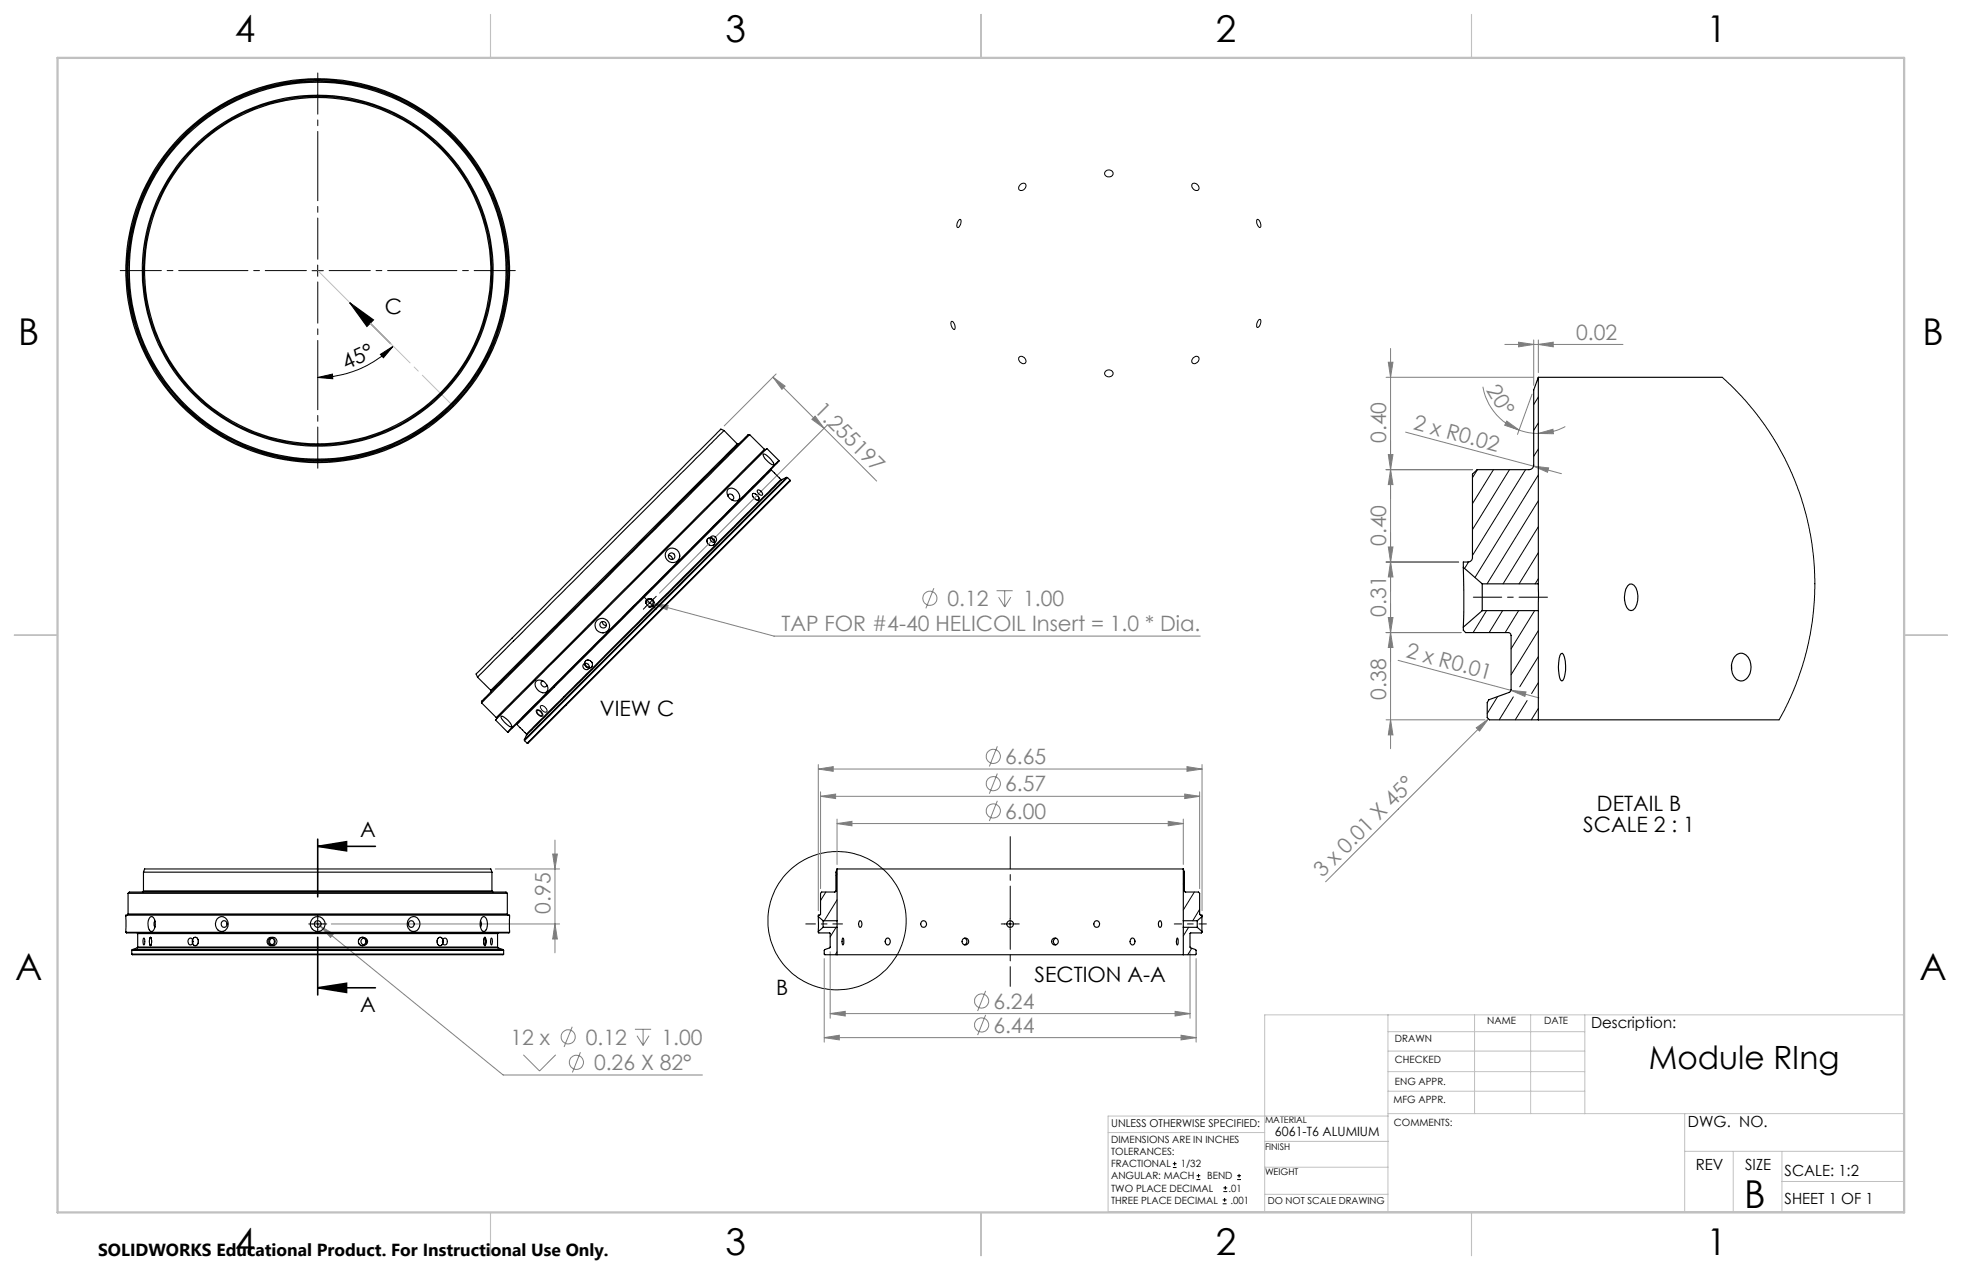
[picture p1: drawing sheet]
<svg xmlns="http://www.w3.org/2000/svg" width="432mm" height="279mm" viewBox="0 0 432 279" stroke-linecap="round" stroke-linejoin="round" font-family="sans-serif">
<g fill="none" stroke="#808080" stroke-width=".22">
<path d="M305.5 79.7h1.1l-.6 3.3zM306 76.7v88M331.2 75.8h26M334.2 75.3l3.3 .5-3.3 .5zM337.5 74.8v10M338.6 75.8l3.2-.5v1zM338.6 74.8v7.2M170.1 83l2.7 1.9-.7 .8zM170.1 83l11.3 11.2M170.8 82.3l-11.4 11.4M178.7 92.3l.7-.8 2 2.7zM181.4 94.2l11.5 11.6"/>
<path d="M182.1 93.5l-37 37M305 83h32.5M309.4 95.1l28.1 7.5M326.4 85.1a12.5 12.5 0 0 0 7.9 9.5M331.6 92.6l2.7 2-3.1-1zM334.3 94.6a11.8 11.8 0 0 0 4.3 .8M337.2 86.7l-3.2 8.9M338.6 95.4l3.2-1 .1 1zM344.5 93.8a12.6 12.6 0 0 1-5.9 1.6M305 103.3h19.1M305.5 100h1.1l-.6 3.3zM306 103.3l.6 3.3h-1.1z"/>
<path d="M337.5 102.6l3.3 .3-.2 1zM337.5 102.6l6.1 1.6M142.2 132.4l1.5 .4M143.7 132.8l3.3 .4-.2 1zM143.7 132.8l26.7 7.1h93.8M205.5 129.4l-1.7 4.4M219.3 130h3.6M219.8 131.4l1.3 2.1M221.1 130v3.5M222.5 131.4l-1.4 2.1M305 123.6h16M305 139.2h16.6"/>
<path d="M305.5 120.3h1.1l-.6 3.3zM305.5 135.9h1.1l-.6 3.3zM306 123.6l.6 3.3h-1.1zM306 139.2l.6 3.3h-1.1zM305 158.4h21.8M306 158.4l.6 3.3h-1.1zM307.7 145.3l24.8 6.6M327.6 158.2l-35.9 35.8M332.5 151.9l3.3 .3-.2 1zM332.5 151.9l6.2 1.6M180.1 169.2l3.3-.5v1zM180.1 168.2v32.1"/>
<path d="M180.1 169.2h84.4M180.6 175.2l3.3-.5v1zM180.6 174.2v21.3M180.6 175.2h83.4M219.5 176.2l-1.8 4.4M219.5 170.2l-1.8 4.4M219.5 164.2l-1.8 4.4M260.7 174.7l3.3 .5-3.3 .5zM261.2 168.7l3.3 .5-3.3 .5zM264 174.2v21.3M264.5 168.2v32.1M324.9 160.1l2.7-1.9-2 2.6z"/>
<path d="M109 191.2h14.2M121.6 187.9h1.1l-.6 3.3zM122.1 184.8v24.8M184.2 181.2l3.3-.5v1zM184.2 180.2v10M184.2 181.2h76.2M257.1 180.7l3.3 .5-3.3 .5zM260.4 180.2v10M69.4 202.8l1.1 1M70.5 203.8l2.9 1.7-.7 .7zM70.5 203.8l40.2 32.7h43.9M72.9 203.3h50.3"/>
<path d="M122.1 203.3l.6 3.3h-1.1zM181.4 210.9v18.4M182.7 209.4v14.6M216.9 218l-1.7 4.4M261.9 209.4v14.6M263.2 210.9v18.4M115.2 232.1l3.5 3.5 3.6-3.5M125.9 225.9l-1.8 4.4M127.7 231.5l-1.7 4.4M139.7 226.4h3.6M140.2 227.9l1.3 2.1M141.5 226.4v3.6"/>
<path d="M142.8 227.9l-1.3 2.1M181.4 228.3l3.3-.5v1zM181.4 228.3h81.8M182.7 223l3.3-.5v1zM182.7 223h79.2M216.9 223.3l-1.7 4.4M258.6 222.5l3.3 .5-3.3 .5zM259.9 227.8l3.3 .5-3.3 .5z"/>
<circle cx="204.6" cy="131.6" r="1.55"/>
<circle cx="218.6" cy="166.4" r="1.56"/>
<circle cx="218.6" cy="172.4" r="1.56"/>
<circle cx="218.6" cy="178.4" r="1.56"/>
<circle cx="125.1" cy="228.1" r="1.55"/>
<circle cx="126.9" cy="233.7" r="1.55"/>
<circle cx="216" cy="220.2" r="1.56"/>
<circle cx="216" cy="225.5" r="1.55"/>
</g>
<g fill="none" stroke="#000" stroke-width=".22">
<path d="M243.3 37.7a.86 .86 0 0 1 1.3-.2 .86 .86 0 0 1 0 1.3 .86 .86 0 0 1-1.1 0 .86 .86 0 0 1-.2-1.1zM68.7 59.5h2.5M69.9 58.3v2.5M211 48.5l.2-.2a1.05 1.05 0 0 1-.1 1.5v.1a.32 .32 0 0 1-.5 0 .32 .32 0 0 1 0-.4zM224.5 40.6a.7 .7 0 0 1 1.2-.1 .7 .7 0 0 1-.2 1.1 .7 .7 0 0 1-1.2 .2 .7 .7 0 0 1 .2-1.2zM262.5 40.4a1.04 1.04 0 0 1 1.1 .3 1.04 1.04 0 0 1 .1 1.1 .97 .97 0 0 1-1.1-.3 .97 .97 0 0 1-.1-1.1zM276.6 48.4v-.1a1.05 1.05 0 0 1 .9 1.4l-.1 .3a1.07 1.07 0 0 1-.8-1.4zM83.7 78l2.8-1.8-2.1 2.5zM86.5 76.2a23.2 23.2 0 0 1-16.6 6.8M209.4 70.7a1.17 1.17 0 0 1 .6 1.8 1.58 1.58 0 0 1-.6-1.8zM224.4 78.5a.94 .94 0 0 1 1.1 .3 .94 .94 0 0 1 0 1.1 .98 .98 0 0 1-1-.3 .98 .98 0 0 1-.1-1.1zM262.5 78.8l.1-.1a.7 .7 0 0 1 1.2-.1 .7 .7 0 0 1-.3 1.1 .69 .69 0 0 1-1 .2 .69 .69 0 0 1 0-1.1z"/>
<path d="M277 70.4l.2-.1a1.15 1.15 0 0 1-.2 1.7 .29 .29 0 0 1-.4-.1 .29 .29 0 0 1 0-.4zM69.9 83l3.3-.7v1zM243.3 81.7a.86 .86 0 0 1 1.2-.2 .86 .86 0 0 1 .2 1.2 .86 .86 0 0 1-1.2 .1 .86 .86 0 0 1-.2-1.1zM155.7 118.6a.89 .89 0 0 1 1.4 .1 .89 .89 0 0 1-.4 1.3 .99 .99 0 0 1-1-1.4zM165.7 108.6a1.18 1.18 0 0 1 1.3 1.4 1.18 1.18 0 0 1-1.3-1.4zM142.1 132.9a.94 .94 0 0 1 .9-1.2 .94 .94 0 0 1 .9 1 .94 .94 0 0 1-1.2 .8M142.1 131.7l1.8 1.8M143.9 131.7l-1.8 1.8M118.1 156.2a1.11 1.11 0 0 1 1.2 1.4 1.22 1.22 0 0 1-1.2-1.4zM119 155.3a1.11 1.11 0 0 1 1.3 1.4 1.22 1.22 0 0 1-1.3-1.4zM128.9 145.4a.9 .9 0 0 1 1.4 .3 .9 .9 0 0 1-.7 1.3 .98 .98 0 0 1-.7-1.6zM33.1 206.2a1.68 1.68 0 0 1 0 1.9 2.16 2.16 0 0 1 0-1.9z"/>
<path d="M42.6 206.3a.82 .82 0 0 1 1 .3 .82 .82 0 0 1 0 1 .68 .68 0 0 1-1 .4 .68 .68 0 0 1-.3-1zM68.7 203.3h2.5M69.9 202v2.5M96.6 206.3a.92 .92 0 0 1 .9 .6 .92 .92 0 0 1-.3 1.1 .87 .87 0 0 1-1-.5 .87 .87 0 0 1 .2-1.1zM106.6 206.2a1.22 1.22 0 0 1 .3 1.5l-.1 .3a1.22 1.22 0 0 1-.3-1.4zM221.1 203.3h2.5M222.3 202v2.5M258.1 256.9h.8M258.1 256h.8M258.5 255.6v.8M263.3 259.5h.9M263.3 258.7h.9"/>
<path d="M263.8 258.3v.8M272.3 259.5h.8M272.3 258.7h.8M272.7 258.3v.8M269.1 264.8h.8M269.1 264h.8M269.2 262.1h.9M269.2 261.3h.9M269.5 263.6v.8M269.7 260.9v.9"/>
<circle cx="59.7" cy="207.1" r=".93"/>
<circle cx="60.1" cy="207.1" r=".93"/>
<circle cx="79.8" cy="207.1" r=".93"/>
<circle cx="184.2" cy="202.5" r="15.2"/>
</g>
<path d="M77 66.6l5.2 3.8-1.4 1.4zM77 66.6l9 9" fill="none" stroke="#000" stroke-width=".25"/>
<path d="M69.9 186.2l6.4-1v2zM69.9 186.2h12.7M69.9 184.6v12.7M69.9 217.3l6.4-1v2zM69.9 206.2v12.7M69.9 217.3h12.7" fill="none" stroke="#000" stroke-width=".35"/>
<path d="M67.4 59.5h-40.9M69.9 57v-40.9M72.4 59.5h41M69.9 62v41" fill="none" stroke="#000" stroke-width=".22" stroke-dasharray="15.2 1.3 1.3 1.3" stroke-dashoffset="6.2"/>
<path d="M177.3 203.3h8.1" fill="none" stroke="#000" stroke-width=".22" stroke-dasharray="15.2 1.3 1.3 1.3" stroke-dashoffset="13.1"/>
<path d="M258.4 203.3h7.1" fill="none" stroke="#000" stroke-width=".22" stroke-dasharray="15.2 1.3 1.3 1.3" stroke-dashoffset="13.6"/>
<path d="M222.3 202v-17.9" fill="none" stroke="#000" stroke-width=".22" stroke-dasharray="15.2 1.3 1.3 1.3" stroke-dashoffset="8.2"/>
<path d="M142.1 131.7l-.5-.5M142.1 133.5l-.5 .5M143.9 131.7l.5-.5M143.9 133.5l.5 .5M68.7 203.3h-.8M69.9 202v-.7M69.9 204.5v.8M71.2 203.3h.7M221.1 203.3h-.8M223.6 203.3h.7" fill="none" stroke="#000" stroke-width=".22" stroke-dasharray="15.2 1.3 1.3 1.3"/>
<path d="M222.3 204.5v12.5" fill="none" stroke="#000" stroke-width=".22" stroke-dasharray="15.2 1.3 1.3 1.3" stroke-dashoffset="10.9"/>
<path d="M340.6 131.4h-16.4" fill="none" stroke="#000" stroke-width=".22" stroke-dasharray="15.2 1.3 1.3 1.3" stroke-dashoffset="9"/>
<path d="M418.9 223.3v43.3" fill="none" stroke="#c0c0c0" stroke-width=".22" stroke-dasharray="15.2 1.3 1.3 1.3" stroke-dashoffset="5"/>
<path d="M69.9 59.5l29.9 29.9" fill="none" stroke="#c0c0c0" stroke-width=".22" stroke-dasharray="15.2 1.3 1.3 1.3" stroke-dashoffset="5.6"/>
<g fill="none" stroke="#c0c0c0" stroke-width=".22">
<path d="M305.5 223.3v43.3M305.5 235.8h43.3M305.5 231.2h43.3M305.5 227h43.3M324.5 223.3v21.7M336.9 223.3v21.7M348.8 223.3v21.7M243.9 249.2h34.4M278.3 256.8h27.2M278.3 251.1h27.3M305.5 245h113.4M305.5 240.1h43.3"/>
<path d="M305.5 245.5h-61.6v21.1h175M370.8 245v21.6M370.8 253.3h48.1M381.5 253.3v13.3M392.2 259.9h26.7M392.2 253.3v13.3M278.3 262.7h27.2M418.9 265.1v-41.8h-140.6v43.3"/>
</g>
<path d="M108 3.2v9.5M215.9 3.2v9.5M323.8 3.2v9.5M3.1 139.7h9.6M419.1 139.7h9.5M108 266.7v9.6M215.9 266.7v9.6M323.8 266.7v9.6" fill="none" stroke="#c0c0c0" stroke-width=".25"/>
<path d="M12.7 12.7h406.4v254h-406.4z" fill="none" stroke="#c0c0c0" stroke-width=".5"/>
<g fill="#000">
<path d="M77 66.6l5.2 3.8-1.4 1.4z"/>
<path d="M69.9 83l3.3-.7v1zM83.7 78l2.8-1.8-2.1 2.5z"/>
<path d="M69.9 186.2l6.4-1v2zM69.9 217.3l6.4-1v2z"/>
</g>
<g fill="#808080">
<path d="M332.5 151.9l3.3 .3-.2 1z"/>
<path d="M337.5 102.6l3.3 .3-.2 1z"/>
<path d="M324.9 160.1l2.7-1.9-2 2.6z"/>
<path d="M178.7 92.3l.7-.8 2 2.7zM170.1 83l2.7 1.9-.7 .8z"/>
<path d="M261.2 168.7l3.3 .5-3.3 .5zM180.1 169.2l3.3-.5v1z"/>
<path d="M338.6 75.8l3.2-.5v1zM334.2 75.3l3.3 .5-3.3 .5z"/>
<path d="M70.5 203.8l2.2 2.4 .7-.7zM184.2 181.2l3.3-.5v1zM257.1 180.7l3.3 .5-3.3 .5zM180.6 175.2l3.3-.5v1zM260.7 174.7l3.3 .5-3.3 .5zM182.7 223l3.3-.5v1zM258.6 222.5l3.3 .5-3.3 .5zM181.4 228.3l3.3-.5v1zM259.9 227.8l3.3 .5-3.3 .5zM143.7 132.8l3.1 1.4 .2-1z"/>
<path d="M122.1 203.3l.6 3.3h-1.1zM121.6 187.9h1.1l-.6 3.3z"/>
<path d="M305.5 79.7h1.1l-.6 3.3zM306 103.3l.6 3.3h-1.1zM305.5 100h1.1l-.6 3.3zM306 123.6l.6 3.3h-1.1zM305.5 120.3h1.1l-.6 3.3zM306 139.2l.6 3.3h-1.1zM305.5 135.9h1.1l-.6 3.3zM306 158.4l.6 3.3h-1.1z"/>
<path d="M331.6 92.6l2.7 2-3.1-1zM338.6 95.4l3.2-1 .1 1z"/>
</g>
<g fill="none" stroke="#000" stroke-width=".25">
<path d="M159.3 94.7l-54.2 54.3M159.3 94.7l-.7-.3-53.8 53.9 .3 .7M159.3 94.7l2.9 2.9M162.2 97.6h.4M162.2 97.6l-54.2 54.3M165 95.6l-59 59M165 95.6l-.4 .1-58.6 58.6v.3M165 95.6l3.2 3.2M167.9 99.9a2.08 2.08 0 0 1 1.8 1.2l.5 .7 .1 .4a3.4 3.4 0 0 1-2.4-2.3zM168.2 98.8h.4M168.2 98.8l-59 59.1M338.6 83h40.4"/>
<path d="M338.6 83l-1.1 2.8v16.5a1.02 1.02 0 0 1-1 1h-11.4l-1 1v18.3a1.02 1.02 0 0 1-1 1h-1v1.2M338.6 83v45.4M156.3 118.5l.6 .2 .3 .6M156.5 118.1a.73 .73 0 0 1 1.1 .2 .73 .73 0 0 1-.6 1l-.6-.3-.1-.5zM160.2 109.2a.59 .59 0 0 1 .6-.6 .59 .59 0 0 1 .6 .5v.6l-.4 .3M160.3 107.6a1.83 1.83 0 0 1 1.9 .4 1.83 1.83 0 0 1 .5 1.8 1.61 1.61 0 0 1-2.6-1v-.9zM166.7 107.8a.9 .9 0 0 1 1 1.1 .98 .98 0 0 1-1-1.1zM169.8 103.2v.2M169.8 103.4l2.1 2.1M169.8 103.4l-56 56M171.4 101.3l-2.6-2.6-12.3 12.2-47.5 47.5 2.7 2.6M171.4 101.3l-59.7 59.7"/>
<path d="M171.4 101.3l-.4 .7-3.6 3.6-55.5 55.4h-.2M171.9 105.5h.1M171.9 105.5l-56 56M172 105.5l-56.1 56.2M173.1 105l-57.7 57.8M173.1 105l.2 .1M173.1 105l-1.1 .5M173.3 105.1l-57.9 57.8M173.3 105.1l.6 .6M173.9 105.7l-57.9 57.8M173.9 105.7v.1l-40.7 40.7-17 17h-.2M132.6 136.7l.2 .6 .7 .3"/>
<path d="M147.1 122.2l.6 .2 .3 .7M322.1 124.8v13.2M322.1 138v.6l.4 .6h9.4a.66 .66 0 0 1 .7 .6l-.1 12.1-.4 .4-4.4 1.7-.4 .6v3.3l.5 .5h10.8M322.1 124.8l4.1 3.6M326.2 128.4v5.9M326.2 134.3l-4.1 3.7M326.2 134.3h12.4M326.2 128.4h12.4M338.6 128.4v5.9M338.6 134.3v24.1M358.2 128.9l.4-.4a1.56 1.56 0 0 1 1.7 1.6 4.4 4.4 0 0 1-.9 4.1l-.4 .1a2.25 2.25 0 0 1-1.5-2.3 4.9 4.9 0 0 1 .7-3.1zM105.1 149l2.9 2.9"/>
<path d="M106 154.6l3.2 3.3M108 151.9v.3M109.2 157.9v.3M110.2 157.6a2.25 2.25 0 0 1 1.9 1.2 1.16 1.16 0 0 1 .5 1.1 4.1 4.1 0 0 1-2.4-2.3zM113.5 159.4h.3M113.8 159.4l2.1 2.1M118 149.9a1.75 1.75 0 0 1 2 .2 1.75 1.75 0 0 1 .4 2 1.48 1.48 0 0 1-2.3-.5 1.31 1.31 0 0 1-.1-1.7zM118.2 156.3a.91 .91 0 0 1 1 1.1 .98 .98 0 0 1-1-1.1zM119.6 149.9a.59 .59 0 0 0-.6 .5 .59 .59 0 0 0 .5 .6l.6 .1 .2-.5M128.4 146.1a.72 .72 0 0 1 1.2 .2 .72 .72 0 0 1-.6 1l-.6-.3-.1-.5zM128.8 145.9l.2 .6 .7 .3M338.6 158.4h52.9"/>
<path d="M343.6 143.8l.3-.1a7.1 7.1 0 0 1 .1 5.9l-.3 .2a2.82 2.82 0 0 1-.7-2.4v-.6a5.3 5.3 0 0 1 .6-3zM381.1 146.3v.9M381.8 144.4a1.81 1.81 0 0 1 1.9-.6 1.81 1.81 0 0 1 1.3 1.3 3.3 3.3 0 0 1-1.6 4.7 2.55 2.55 0 0 1-2.3-3 3.7 3.7 0 0 1 .7-2.4zM115.4 162.8v.1M115.4 162.9l.6 .6M115.9 161.5v.2M115.9 161.7l-.5 1.1M28.2 196.5h83.5M28.2 196.5l.3-.2h82.9l.3 .2M28.2 196.5v4.6M31.6 196l-.3 .3M31.6 191.9h76.7"/>
<path d="M31.6 191.9l.2-.7h76.2l.3 .7M31.6 196h76.7M31.6 191.9v4.1M108.3 196l.2 .3M108.3 191.9v4.1M111.7 196.5v4.6M184.2 191.2h76.2M184.2 191.2l-.2 .7v4.2l-.2 .2h-3l-.2 .2v4.7l-.5 .1v.3M184.2 191.2v11.4M260.4 191.2l.3 .7v4.2l.1 .2h3l.2 .2v4.6l.2 .2h.3v.3M260.4 191.2v11.4M27.7 205.1v-3.8h84.4v3.8"/>
<path d="M27.7 205.1h84.4M27.7 205.1l.1 .1h84.2l.1-.1M28.2 201.1l-.3 .2M28.2 201.1h83.5M29 209.1h81.8M29 209.9h81.8M29 209.9l.1 .1h81.6l.1-.1M29 209.1v.8M29.1 208.9h81.6M29.1 208.9l-.1 .2M30.2 205.2l.1 .2M30.2 208.5h79.4"/>
<path d="M30.2 208.5l-1.1 .4M30.3 208.4l-.1 .1M30.3 205.4h79.2M30.3 208.4h79.2M30.3 205.4v3M31.6 206.4a1.04 1.04 0 0 1 .2 1.4l-.1 .1a1.29 1.29 0 0 1-.1-1.5zM33 201.8l.3-.2a1.71 1.71 0 0 1 .8 2.3 1.02 1.02 0 0 1-.9 1 2.48 2.48 0 0 1-.2-3.1zM34.1 202.6a1.11 1.11 0 0 0 0 1.3M41.6 206.5a.71 .71 0 0 1 .9 .5 .71 .71 0 0 1-.4 .9 .78 .78 0 0 1-.7-.6 .78 .78 0 0 1 .2-.8zM42.4 207v.2M47.8 202.1a1.47 1.47 0 0 1 1.9-.1 1.47 1.47 0 0 1 .5 1.8 1.41 1.41 0 0 1-1.7 1.1 1.41 1.41 0 0 1-1.1-1.7zM48.8 202.8a.66 .66 0 0 1 1 0 .66 .66 0 0 1 0 1 .66 .66 0 0 1-1 0l-.1-.5z"/>
<path d="M59.9 206.4a.76 .76 0 0 0-.6 .7 .76 .76 0 0 0 .6 .8M80 206.4a.76 .76 0 0 1 .5 .7 .76 .76 0 0 1-.5 .8M90 202.8a.66 .66 0 0 1 1 0 .66 .66 0 0 1 0 1 .66 .66 0 0 1-1 0l-.1-.5zM90.1 202.1a1.45 1.45 0 0 1 1.9-.1 1.45 1.45 0 0 1 .3 1.9 1.4 1.4 0 0 1-1.7 1 1.4 1.4 0 0 1-1-1.8l.1-.5zM97.4 207.1v.1M97.6 206.5a.71 .71 0 0 1 .9 .4 .71 .71 0 0 1-.5 1 .78 .78 0 0 1-.6-.6 .78 .78 0 0 1 .2-.8zM105.7 202.6a1.17 1.17 0 0 1 0 1.3M106.1 201.9l.3-.3a1.55 1.55 0 0 1 .8 2.1 .98 .98 0 0 1-.9 1.2 2.4 2.4 0 0 1-.2-3zM108.1 206.4a1.04 1.04 0 0 1 .2 1.4l-.1 .1a1.61 1.61 0 0 1-.1-1.5zM109.5 208.4l.1 .1M109.5 205.4v3M109.6 208.5l1.1 .4"/>
<path d="M109.7 205.2l-.2 .2M110.7 208.9l.1 .2M110.8 209.1v.8M111.7 201.1l.2 .2M180.1 201.6v3.3M180.1 204.9l.1 .3 2.5 .1v3.2l-1.2 .4-.1 1 .1 .1h2.7M180.1 201.6l1.1 1M181.2 202.6v1.4M181.2 204l-1.1 .9M181.2 202.6h3M181.2 204h3M184.2 210h76.2"/>
<path d="M184.2 202.6v1.4M184.2 204v6M185.5 206.4a1.23 1.23 0 0 1 0 1.5l-.2-.6zM189.1 202.7l.1-.1a.82 .82 0 0 1 .1 1.4 1.06 1.06 0 0 1-.2-1.3zM194.8 207v.3M195.1 206.5a.68 .68 0 0 1 .8 .3 .68 .68 0 0 1-.1 .9 .66 .66 0 0 1-.9-.2 .66 .66 0 0 1 0-.8zM212.3 206.4a.75 .75 0 0 1 .5 .7 .75 .75 0 0 1-.5 .8M232.4 206.4a.75 .75 0 0 0-.6 .7 .75 .75 0 0 0 .6 .8M249 206.5a.72 .72 0 0 1 .8 .5 .72 .72 0 0 1-.6 .9 .85 .85 0 0 1-.2-1.4zM249.8 207v.1M255.1 202.7l.1-.1a.86 .86 0 0 1 .1 1.4 .96 .96 0 0 1-.2-1.3zM259.1 206.4a1.55 1.55 0 0 1 0 1.5 1.5 1.5 0 0 1 0-1.5z"/>
<path d="M260.4 202.6v1.4M260.4 202.6h3.1M260.4 204h3.1M260.4 204v6M263.5 202.6v1.4M263.5 204l1 .9M264.5 201.6v3.3M264.5 204.9l-.1 .3-2.5 .2v3l1.2 .5 .1 1-.1 .1h-2.7M264.5 201.6l-1 1"/>
<circle cx="69.9" cy="59.5" r="42.2"/>
<circle cx="69.9" cy="59.5" r="38.4"/>
<circle cx="69.9" cy="59.6" r="38.6"/>
<circle cx="69.9" cy="59.5" r="42"/>
<circle cx="69.9" cy="59.5" r="41.7"/>
<circle cx="69.9" cy="59.5" r="38.1"/>
<circle cx="69.9" cy="59.6" r="41.5"/>
<circle cx="132.5" cy="137.6" r="1.61"/>
<circle cx="132.7" cy="137.5" r=".72"/>
<circle cx="143" cy="132.6" r=".77"/>
<circle cx="147.8" cy="122.4" r=".73"/>
<circle cx="148" cy="122.1" r="1.61"/>
<circle cx="59.6" cy="207.1" r=".75"/>
<circle cx="69.9" cy="203.3" r="1.64"/>
<circle cx="69.9" cy="203.3" r=".74"/>
<circle cx="80.1" cy="207.1" r=".75"/>
<circle cx="203.3" cy="203.3" r=".68"/>
<circle cx="212.5" cy="207.1" r=".73"/>
<circle cx="222.3" cy="203.3" r=".74"/>
<circle cx="232.2" cy="207.1" r=".75"/>
<circle cx="241.4" cy="203.3" r=".68"/>
</g>
<g fill="none" stroke="#000" stroke-width=".22">
<path d="M338.6 87.3l-1.1 1.7M338.6 93.1l-1.1 1.6M338.6 98.8l-1.1 1.6M379 83l4.2 4.1 2.5 2.8 2.8 3.7 2.7 4.3 2.6 5.1 2.1 4.9 1.6 5.3 1 4.7 .8 6.3 .1 5.3-.3 4.8-.7 5.5-1.3 5.4-1.5 4.4-2 4.8-2.1 4M325.2 103.3l-1.1 1.8M328.7 103.3l-4.6 7.5M332.2 103.3l-8.1 13.2M335.7 103.3l-11.6 18.9M338.6 104.5l-14 22.5M338.6 110.2l-11.3 18.2M338.6 115.9l-7.8 12.5M323.2 123.6l-.9 1.5"/>
<path d="M327.2 134.3l-3 4.9M330.7 134.3l-3 4.9M334.2 134.3l-2.9 4.9M337.7 134.3l-5.1 8.4M338.6 138.7l-6 9.7M338.6 121.6l-4.3 6.8M338.6 127.3l-.7 1.1M329.6 153.2l-2.3 3.8M333.1 153.3l-3.1 5.1M336.1 154.1l-2.6 4.3M338.6 144.5l-4.1 6.6M338.6 150.2l-1.5 2.4"/>
<path d="M338.6 155.9l-1.6 2.5M181.8 196.3l-1.2 1.8M184.2 192.3l-.2 .4M184.2 198l-2.8 4.6M260.7 194.1l-.3 .4M262.9 196.3l-2.5 3.9M184 204l-1.3 2.1M184.2 209.4l-.4 .6M261.6 204l-1.2 1.9M262.3 208.6l-.9 1.4M264 200.1l-1.5 2.5M264.5 204.9l-.1 .3"/>
</g>
<text font-size="8.5" x="383.8" y="265.7">B</text>
<g font-size="8.1">
<text x="51.7" y="9.3">4</text>
<text x="159.7" y="9.3">3</text>
<text x="267.6" y="9.3">2</text>
<text x="375.6" y="9.3">1</text>
<text x="4" y="76">B</text>
<text x="423.1" y="76">B</text>
<text x="3.3" y="215.7">A</text>
<text x="422.4" y="215.7">A</text>
<text x="51.7" y="276">4</text>
<text x="159.7" y="276">3</text>
<text x="267.6" y="276">2</text>
<text x="375.6" y="276">1</text>
</g>
<text font-size="7.1" x="362.8" y="235.2">Module RIng</text>
<g font-size="4.7">
<text x="84.7" y="69.1">C</text>
<text x="76.2" y="81.4" transform="rotate(-25 76.2 81.4)">45°</text>
<text x="132" y="157.6">VIEW C</text>
<text x="351.4" y="178.5">DETAIL B</text>
<text x="79.3" y="184">A</text>
<text x="348.5" y="183">SCALE 2 : 1</text>
<text x="227.7" y="215.9">SECTION A-A</text>
<text x="170.8" y="218.8">B</text>
<text x="79.3" y="222.7">A</text>
</g>
<g font-size="4.7" fill="#808080">
<text x="346.9" y="74.8">0.02</text>
<text x="327" y="85.8" transform="rotate(59 327 85.8)">20°</text>
<text x="179.1" y="90.5" transform="rotate(45 179.1 90.5)">1.255197</text>
<text x="310.9" y="94.4" transform="rotate(15 310.9 94.4)">2 x R0.02</text>
<text x="305" y="97.5" transform="rotate(-90 305 97.5)">0.40</text>
<text x="305" y="120.1" transform="rotate(-90 305 120.1)">0.40</text>
<text x="208.5" y="133.3">0.12</text>
<text x="225.2" y="133.3">1.00</text>
<text x="305" y="135.7" transform="rotate(-90 305 135.7)">0.31</text>
<text x="172" y="138.9">TAP FOR #4-40 HELICOIL Insert = 1.0 * Dia.</text>
<text x="309.2" y="144.6" transform="rotate(15 309.2 144.6)">2 x R0.01</text>
<text x="305" y="154" transform="rotate(-90 305 154)">0.38</text>
<text x="221.2" y="168.1">6.65</text>
<text x="221.2" y="174.1">6.57</text>
<text x="221.2" y="180.1">6.00</text>
<text x="291.1" y="193.3" transform="rotate(-45 291.1 193.3)">3 x 0.01 X 45°</text>
<text x="121.2" y="201.1" transform="rotate(-90 121.2 201.1)">0.95</text>
<text x="218.6" y="221.9">6.24</text>
<text x="218.6" y="227.2">6.44</text>
<text x="112.4" y="229.8">12 x</text>
<text x="128.9" y="229.8">0.12</text>
<text x="145.6" y="229.8">1.00</text>
<text x="130.7" y="235.4">0.26 X 82°</text>
</g>
<text font-size="3.8" x="21.6" y="276.3">SOLIDWORKS Educational Product. For Instructional Use Only.</text>
<g font-size="3.4">
<text x="350.2" y="226.2">Description:</text>
<text x="371.5" y="247.9">DWG. NO.</text>
<text x="373.2" y="257.5">REV</text>
<text x="384.1" y="257.5">SIZE</text>
<text x="392.8" y="258.7">SCALE: 1:2</text>
<text x="392.8" y="264.9">SHEET 1 OF 1</text>
</g>
<text font-size="2.8" x="280.6" y="250">6061-T6 ALUMIUM</text>
<text font-size="2.4" x="244.5" y="247.8">UNLESS OTHERWISE SPECIFIED:</text>
<g font-size="2.2">
<text x="327.3" y="225.4">NAME</text>
<text x="339.8" y="225.4">DATE</text>
<text x="307" y="233.8">CHECKED</text>
<text x="307" y="229.3">DRAWN</text>
<text x="307" y="238.6">ENG APPR.</text>
<text x="306.7" y="242.7">MFG APPR.</text>
<text x="244.5" y="251.5">DIMENSIONS ARE IN INCHES</text>
<text x="306.8" y="247.7">COMMENTS:</text>
<text x="244.5" y="254.2">TOLERANCES:</text>
<text x="244.5" y="256.8">FRACTIONAL</text>
<text x="259.9" y="256.8">1/32</text>
<text x="244.5" y="262.1">TWO PLACE DECIMAL</text>
<text x="244.5" y="259.5">ANGULAR: MACH</text>
<text x="265.7" y="259.5">BEND</text>
<text x="270.4" y="262.1">.01</text>
<text x="244.5" y="264.8">THREE PLACE DECIMAL</text>
<text x="270.8" y="264.8">.001</text>
</g>
<text font-size="2.1" x="279" y="264.9">DO NOT SCALE DRAWING</text>
<g font-size="2">
<text x="278.4" y="247.1">MATERIAL</text>
<text x="278.4" y="253">FINISH</text>
<text x="278.4" y="258.5">WEIGHT</text>
</g>
</svg>
